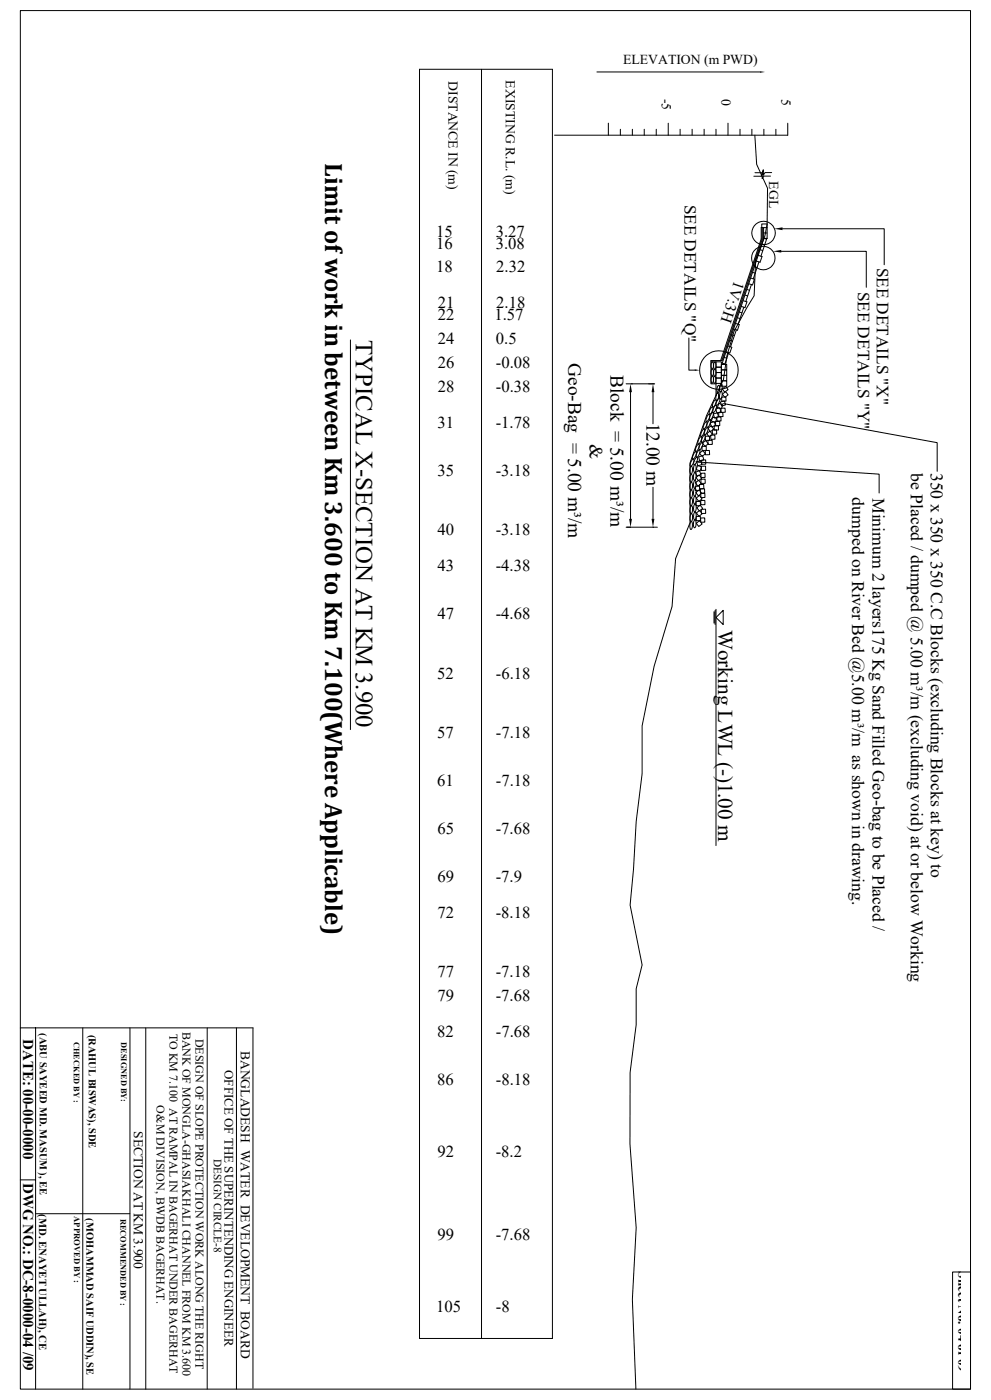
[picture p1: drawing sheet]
<svg xmlns="http://www.w3.org/2000/svg" width="297mm" height="420mm" viewBox="0 0 297 420" stroke-linecap="round" stroke-linejoin="round" font-family="sans-serif">
<g fill="none" stroke="#000" stroke-width=".3">
<path d="M6.1 3.2h284.8v413.5h-284.8zM125.7 20.8h39.9v380.7h-39.9zM144.3 20.8v380.7M178.9 21.6h48.9M182.3 37v3.6M185.9 38.8v1.8M189.5 38.8v1.8M193.1 38.8v1.8M196.7 38.8v1.8M200.3 37v3.6M203.8 38.8v1.8M207.4 38.8v1.8"/>
<path d="M211 38.8v1.8M214.6 38.8v1.8M218.2 37v3.6M221.8 38.8v1.8M225.3 38.8v1.8M228.9 38.8v1.8M232.5 38.8v1.8M236.1 37v3.6h-69.9M226.2 40.6l.6 8.7 3.2 7.2-.1 10.7-.7 3.6-2.7 7.2-.5 10.7-2.2 3.6-3.8 7.2-2.1 7.1-1.1 7.2-5 10.8-5 14.3v17.9l-4.3 10.8-1.1 14.3-5.4 18-3.6 17.9v14.3l-1.7 14.4-.8 14.3-1.1 10.7 3.6 18-1.7 7.1v10.8l-1.9 14.3v21.5l1.9 25.1-1.2 21.5 1.1 26.9M230.9 52.8h-2l-.5 .8v-1.6l-.3 .9h-2.2M231.3 51.8h-2l-.5 .8v-1.7l-.3 .9h-2.2M227.2 76.6l1.2 .4-.6 1.7-1.1-.4"/>
<path d="M227.5 78.6l-1.7 5.1M227.8 74.9l.8 .2M228.3 68.3v-1.1h1.6v4.3h-1v-3.2h1M228.4 73.2l.8 .2M228.5 68.3v3.5l-12.1 36.4h-3.3v6.9h1.5v3.6M228.9 68.3h-.8v3.4l-12.1 36.5M228.9 69.9h1M229.7 71.8l-.8-.3-12.6 37.8M229.8 71.5l-1.8 5.4M234.1 75.4h25.5v10.8M234.5 68.6h30.5v10.8M220.4 97l1.2 .4-.6 1.7-1.1-.4"/>
<path d="M220.7 99l-1.8 5.1M221 95.3l.8 .2M221.6 93.6l.8 .3M222.7 90.2l1.2 .4-.6 1.7-1.2-.4M222.9 92.2l-1.7 5.1M223.3 88.5l.8 .3M223.8 86.8l.8 .3M225 83.4l1.1 .4-.5 1.7-1.2-.4M225.2 85.3l-1.7 5.2M225.6 81.7l.8 .3M226.1 80l.8 .3M105 102v116.9"/>
<path d="M187.7 115.1h8.5M189 117.6v38.1M195.7 117.6v9.5M206.5 101.4v9.6h1.7M213.1 108.5h1.5M213.3 110.7a.59 .59 0 0 1 .6 .3 .59 .59 0 0 1-.1 .7v.4a.48 .48 0 0 1-.4 .7l-.3-.7zM213.3 108.6a.59 .59 0 0 1 .6 .3 .59 .59 0 0 1-.1 .7v.4a.48 .48 0 0 1-.4 .7l-.3-.7zM213.4 112.8a1.35 1.35 0 0 1 0 2.1l-.3-1.3zM214 112.9a.59 .59 0 0 1 .6 .4 .59 .59 0 0 1-.1 .6v.4a.43 .43 0 0 1 0 .5 .43 .43 0 0 1-.4 .1l-.3-.6zM214.1 110.8a.59 .59 0 0 1 .5 .3 .59 .59 0 0 1 0 .7v.3a.45 .45 0 0 1 0 .5 .45 .45 0 0 1-.5 .2l-.2-.7zM214.1 108.7a.59 .59 0 0 1 .5 .3 .59 .59 0 0 1 0 .6v.4a.45 .45 0 0 1 0 .5 .45 .45 0 0 1-.5 .2l-.2-.7zM214.6 108.5h1.6v1.7h-1.6z"/>
<path d="M214.6 110.2h1.6v1.6h-1.6zM214.6 111.8h1.6v1.6h-1.6zM214.6 113.4h1.6v1.6h-1.6zM215 117.9a1.2 1.2 0 0 1 .3 1.7 .43 .43 0 0 1-.1 .5 .43 .43 0 0 1-.5 .1l-.2-1.1zM215.3 115.6a1.2 1.2 0 0 1 .3 1.7l-.3 .6a.44 .44 0 0 1-.5-.2 .44 .44 0 0 1 0-.5zM215.3 119.5l.2-.1a1.12 1.12 0 0 1-.2 1.7 .39 .39 0 0 1-.2 .4 .39 .39 0 0 1-.5 0l.1-.9zM216 115.2l.1-.1a1.61 1.61 0 0 1 .1 2.2l-.1 .1a.42 .42 0 0 1-.5-.2 .42 .42 0 0 1 0-.4zM216.1 117.4a1.62 1.62 0 0 1-.3 2.4l-.2-1.2zM216.2 109.3h1.6v1.7h-1.6zM216.2 111h1.6v1.6h-1.6zM216.2 112.6h1.6v1.6h-1.6zM216.2 114.3h1.6v1.6h-1.6z"/>
<path d="M216.3 119.1h1.3v1.3h-1.3zM216.5 116.7l1-.8 .7 1-1 .7zM216.5 108.9l.8 .3M216.5 118.2l1-.7 .7 .9-.9 .8zM217 107.2l.8 .3M218.2 103.8l1.1 .4-.6 1.7-1.1-.4M218.4 105.7l-1.2 3.6M218.7 102.1l.8 .3M219.3 100.4l.8 .3M207.1 139.9a1.53 1.53 0 0 1 .2 2.2v.1a.65 .65 0 0 1-.6-.4 .65 .65 0 0 1 .1-.7zM207.5 137.8a.3 .3 0 0 1 .4 0 .3 .3 0 0 1 .1 .4l-.4 1-.5 .7a.43 .43 0 0 1-.4-.3 .43 .43 0 0 1 .2-.5zM208.2 135.8l.3-.3a.62 .62 0 0 1 .1 1.1l-.3 .6a.42 .42 0 0 1-.3 .4 .42 .42 0 0 1-.4-.1v-.6z"/>
<path d="M208.2 139.4a1.53 1.53 0 0 1 .2 2.2l-.2 .1a1.99 1.99 0 0 1 0-2.3zM208.5 137.5l.4-.3a1.89 1.89 0 0 1-.9 2.2l-.1-.6zM208.8 138.6l1.2-.4 .4 1.2-1.2 .3zM209 139.7l1.2 .3-.4 1.3-1.1-.4zM209.2 133.3l.1-.1a1.6 1.6 0 0 1-.9 2.2l.2-1.2zM209.3 135.3l.3-.3a.77 .77 0 0 1 0 1.3l-.2 .4a.42 .42 0 0 1-.3 .4 .42 .42 0 0 1-.4-.1v-.8zM209.4 137.1l1.2-.4 .3 1.2-1.2 .4zM209.6 135.9l1.1-.7 .7 .9-1 .8zM209.6 138.6l53.9 3.6v5.7M209.8 131.1l.3-.1a1.57 1.57 0 0 1-.5 2.1l-.3 .1a1.78 1.78 0 0 1 .5-2.1zM210.2 132.9l.2-.2a1.15 1.15 0 0 1-.2 1.7l-.4 .5a.43 .43 0 0 1-.4-.3 .43 .43 0 0 1 .1-.4zM210.2 139.9l1.3-.1v1.3h-1.3z"/>
<path d="M210.3 138h1.2v1.2l-1.2 .1zM210.4 133.9h1.3v1.2h-1.3zM210.5 132.9l1-.7 .8 .9-1 .8zM210.7 128.9l.2-.2a1.54 1.54 0 0 1-.5 2.2h-.2a1.85 1.85 0 0 1 .5-2zM210.9 130.6l.3-.1a1.89 1.89 0 0 1-.8 2.2v-1zM211.4 130.9l1.2-.1 .1 1.3h-1.2zM211.4 135.2l1.2-.1 .1 1.3h-1.3zM211.5 126.6l.2-.1a.62 .62 0 0 1 .1 1.1l-.6 .9a.32 .32 0 0 1-.4 .1 .32 .32 0 0 1-.1-.5zM211.7 128.5l.4-.3a1.89 1.89 0 0 1-.9 2.2l-.1-.6zM211.8 130.1l1-.8 .7 1-.9 .8zM212.2 128.5l.9-.8 .8 1-1 .8zM212.2 132.1h1.2l.1 1.2h-1.3z"/>
<path d="M212.4 124.3l.1-.1a1.6 1.6 0 0 1-.9 2.2v-.7zM212.4 126.3l.3-.3a.77 .77 0 0 1 0 1.3l-.1 .4a.42 .42 0 0 1-.3 .4 .42 .42 0 0 1-.5 0l.1-.9zM212.9 126.9l1.2-.4 .3 1.2-1.2 .4zM213 130.6l1.2-.1 .1 1.2-1.2 .1zM213.2 122.2l.2-.1a.77 .77 0 0 1 0 1.3l-.2 .4a.39 .39 0 0 1-.2 .4 .39 .39 0 0 1-.4-.1v-.8zM213.5 123.8l.1-.1a1.57 1.57 0 0 1-.5 2.2h-.2a1.76 1.76 0 0 1 .6-2.1zM213.5 129l1.3-.1v1.3l-1.3 .1zM213.6 125.1l1.2 .4-.4 1.2-1.2-.4zM213.8 124.2l1.2-.4 .3 1.2-1.1 .4zM214 127.8l1.3-.1v1.3h-1.2zM214.1 120.2l.3-.3a.77 .77 0 0 1 0 1.3l-.2 .4a.42 .42 0 0 1-.2 .5 .42 .42 0 0 1-.5-.1l.2-1.1zM214.2 121.8l.3-.2a.62 .62 0 0 1 .1 1l-.3 .7a.38 .38 0 0 1-.2 .4 .38 .38 0 0 1-.5-.2z"/>
<path d="M214.4 126.5l1.3-.1v1.3h-1.2zM214.5 122.7l1.2-.4 .4 1.2-1.2 .4zM214.8 125.1h1.3v1.2h-1.2zM215.4 123.8l1.2-.1 .1 1.3h-1.3zM215.5 121l1.2 .5-.5 1.1-1.2-.4zM215.9 120.6l1.2-.4 .4 1.3-1.2 .3zM216.1 122.5l1.2-.1 .1 1.3h-1.3zM217.6 121.2l63.3 11.6v8.6M187.7 158.2h9.3M195.7 146.2v9.5M207 142.4l.1-.1a1.53 1.53 0 0 1 .2 2.2l-.1 .1a1.46 1.46 0 0 1-.3-1.9zM207.1 144.7a1.58 1.58 0 0 1 .2 2.2 .41 .41 0 0 1-.5-.1 .41 .41 0 0 1 0-.5z"/>
<path d="M207.1 147a1.58 1.58 0 0 1 .2 2.2v.1a.54 .54 0 0 1-.6-.2 .54 .54 0 0 1 .1-.6zM207.1 149.4a1.53 1.53 0 0 1 .2 2.2 .65 .65 0 0 1-.6-.3 .65 .65 0 0 1 .1-.7zM207.1 156.5a1.53 1.53 0 0 1 .2 2.2l-.1 .1a1.75 1.75 0 0 1-.2-2.2zM207.1 151.8a1.53 1.53 0 0 1 .2 2.1l-.1 .2a1.99 1.99 0 0 1-.1-2.3zM207.1 154.1a1.58 1.58 0 0 1 .2 2.2v.1a.43 .43 0 0 1-.5-.1 .43 .43 0 0 1 0-.5zM208.1 144.2h.1a1.53 1.53 0 0 1 .2 2.1v.1a.65 .65 0 0 1-.6-.3 .65 .65 0 0 1 .1-.7zM208.1 146.6l.1-.1a1.79 1.79 0 0 1-.1 2.3l-.2-.6zM208.2 141.8a1.15 1.15 0 0 1 .4 1.7 .44 .44 0 0 1-.1 .4 .44 .44 0 0 1-.5 .2l-.2-1.1zM208.2 156a.52 .52 0 0 1 .4 .8v.8a.44 .44 0 0 1-.1 .5 .44 .44 0 0 1-.5 .1l-.2-1zM208.2 148.9a1.53 1.53 0 0 1 .2 2.1l-.2 .2a1.99 1.99 0 0 1 0-2.3zM208.2 151.3a1.58 1.58 0 0 1 .2 2.1v.1a.41 .41 0 0 1-.5-.1 .41 .41 0 0 1 0-.5v-.9zM208.2 153.6a1.63 1.63 0 0 1 .2 2.2v.1a.54 .54 0 0 1-.6-.2 .54 .54 0 0 1 .1-.6z"/>
<path d="M208.4 145.9l1.2-.1 .1 1.3-1.3 .1zM208.4 144.8l1-.7 .8 1-1 .7zM208.5 141.6l1.2-.4 .4 1.2-1.3 .4zM208.5 147.7l1-.7 .8 1-1 .8zM208.6 143.3l.9-.8 .8 1-1 .7zM208.6 150.5l1.3-.1v1.3h-1.2zM208.7 149.4l1-.8 .7 1-1 .8zM208.7 154.9h1.2v1.3h-1.2zM208.7 157l1-.8 .7 1-1 .7zM208.7 153.9l1-.8 .7 1-.9 .8zM208.8 152.3l1-.7 .8 .9-1 .8zM209.6 145.4l1.3-.1v1.3h-1.2z"/>
<path d="M209.9 146.7l1.3-.1v1.3l-1.3 .1zM210 155.4h1.2v1.2l-1.2 .1zM210 150.2l1.2-.1 .1 1.3h-1.2zM210 148h1.2l.1 1.2-1.2 .1zM210.1 142l1.2-.1v1.3l-1.2 .1zM210.1 143.8l1.2-.1 .1 1.3h-1.3zM210.2 152.8l1.3-.1v1.3l-1.3 .1zM214 183.5v3.4M214.3 183.1v4.3M214.6 185.3l2.1-2.2v4.3zM214.6 182.8v70.9M6.1 308.4h69.7v108.1"/>
<path d="M10.7 308.4v108.3M24.8 308.4v108.3M38.9 308.4v108.3M43.7 308.4v108.3M62.1 308.4v108.3M70.9 308.4v108.3M6.1 353.9h4.6M10.7 364.1h28.2M285.5 381.6h5.4v35.1h-5.4z"/>
<circle cx="228.8" cy="77.4" r="3.5"/>
<circle cx="228.8" cy="69.9" r="3.5"/>
<circle cx="215.4" cy="111" r="5.8"/>
</g>
<path d="M227.8 21.4l1.5 .2-1.5 .2zM231.6 75.4l2.5-.4v.8zM232 68.6l2.5-.4v.8zM189 115.1l.4 2.5h-.8zM195.7 115.1l.4 2.5h-.8zM208.2 110.8l1.5 .2-1.5 .3zM208.2 138.5l1.5-.1-.1 .5zM216.1 120.9l1.5 .1-.1 .5zM188.6 155.7h.8l-.4 2.5zM195.3 155.7h.8l-.4 2.5z" fill="#000"/>
<text font-size="7.5" x="97.4" y="48.9" transform="rotate(90 97.4 48.9)">Limit of work in between Km 3.600 to Km 7.100(Where Applicable)</text>
<text font-size="7.4" x="106.6" y="102" transform="rotate(90 106.6 102)">TYPICAL X-SECTION AT KM 3.900</text>
<text font-size="6.3" x="215.3" y="188.9" transform="rotate(90 215.3 188.9)">Working LWL (-)1.00 m</text>
<g font-size="5.8">
<text x="170.3" y="108.9" transform="rotate(90 170.3 108.9)">Geo-Bag = 5.00 m³/m</text>
<text x="183" y="112.5" transform="rotate(90 183 112.5)">Block = 5.00 m³/m</text>
<text x="193.8" y="126.8" transform="rotate(90 193.8 126.8)">12.00 m</text>
<text x="176.7" y="133.1" transform="rotate(90 176.7 133.1)">&amp;</text>
</g>
<g font-size="5.3">
<text x="273" y="141.9" transform="rotate(90 273 141.9)">be Placed / dumped @ 5.00 m³/m (excluding void) at or below Working</text>
<text x="279" y="141.8" transform="rotate(90 279 141.8)">350 x 350 x 350 C.C Blocks (excluding Blocks at key) to</text>
<text x="255.4" y="149.2" transform="rotate(90 255.4 149.2)">dumped on River Bed @5.00 m³/m as shown in drawing.</text>
<text x="261.5" y="149.3" transform="rotate(90 261.5 149.3)">Minimum 2 layers175 Kg Sand Filled Geo-bag to be Placed /</text>
</g>
<g font-size="5.2">
<text x="205.2" y="61.4" transform="rotate(90 205.2 61.4)">SEE DETAILS &quot;Q&quot;</text>
<text x="262.8" y="80.3" transform="rotate(90 262.8 80.3)">SEE DETAILS &quot;X&quot;</text>
<text x="257.1" y="87.5" transform="rotate(90 257.1 87.5)">SEE DETAILS &quot;Y&quot;</text>
</g>
<g font-size="5">
<text x="130.7" y="71">15</text>
<text x="148.6" y="71">3.27</text>
<text x="130.7" y="74.6">16</text>
<text x="148.6" y="74.6">3.08</text>
<text x="130.7" y="81.7">18</text>
<text x="148.7" y="81.7">2.32</text>
<text x="131.2" y="92.5">21</text>
<text x="148.7" y="92.5">2.18</text>
<text x="131.2" y="96.1">22</text>
<text x="148.2" y="96.1">1.57</text>
<text x="131.2" y="103.3">24</text>
<text x="148.6" y="103.3">0.5</text>
<text x="131.2" y="110.4">26</text>
<text x="148.6" y="110.4">-0.08</text>
<text x="131.2" y="117.6">28</text>
<text x="148.6" y="117.6">-0.38</text>
<text x="131.1" y="128.4">31</text>
<text x="148.6" y="128.4">-1.78</text>
<text x="131.1" y="142.7">35</text>
<text x="148.6" y="142.7">-3.18</text>
<text x="131.1" y="160.6">40</text>
<text x="148.6" y="160.6">-3.18</text>
<text x="131.1" y="171.4">43</text>
<text x="148.6" y="171.4">-4.38</text>
<text x="131.1" y="185.7">47</text>
<text x="148.6" y="185.7">-4.68</text>
<text x="131" y="203.6">52</text>
<text x="148.6" y="203.6">-6.18</text>
<text x="131" y="221.5">57</text>
<text x="148.6" y="221.5">-7.18</text>
<text x="131" y="235.9">61</text>
<text x="148.6" y="235.9">-7.18</text>
<text x="131.1" y="250.2">65</text>
<text x="148.6" y="250.2">-7.68</text>
<text x="131.1" y="264.5">69</text>
<text x="148.6" y="264.5">-7.9</text>
<text x="131.1" y="275.3">72</text>
<text x="148.6" y="275.3">-8.18</text>
<text x="131.1" y="293.2">77</text>
<text x="148.6" y="293.2">-7.18</text>
<text x="131.1" y="300.4">79</text>
<text x="148.6" y="300.4">-7.68</text>
<text x="131" y="311.1">82</text>
<text x="148.6" y="311.1">-7.68</text>
<text x="131" y="325.5">86</text>
<text x="148.6" y="325.5">-8.18</text>
<text x="131.1" y="347">92</text>
<text x="148.6" y="347">-8.2</text>
<text x="131.1" y="372.1">99</text>
<text x="148.6" y="372.1">-7.68</text>
<text x="130.7" y="393.6">105</text>
<text x="148.6" y="393.6">-8</text>
</g>
<text font-size="4.7" x="220.1" y="83.9" transform="rotate(108 220.1 83.9)">1V:3H</text>
<g font-size="4.5">
<text x="7" y="311.8" transform="rotate(90 7 311.8)">DATE: 00-00-0000</text>
<text x="7" y="354.9" transform="rotate(90 7 354.9)">DWG NO.: DC-8-0000-04 /09</text>
</g>
<g font-size="4.1">
<text x="186.7" y="19.1">ELEVATION (m PWD)</text>
<text x="134.4" y="24.3" transform="rotate(90 134.4 24.3)">DISTANCE IN (m)</text>
<text x="151.6" y="24.1" transform="rotate(90 151.6 24.1)">EXISTING R.L. (m)</text>
<text x="198.4" y="29.6" transform="rotate(90 198.4 29.6)">-5</text>
<text x="216.3" y="29.6" transform="rotate(90 216.3 29.6)">0</text>
<text x="234.2" y="29.6" transform="rotate(90 234.2 29.6)">5</text>
<text x="230.5" y="54.4" transform="rotate(90 230.5 54.4)">EGL</text>
<text x="72.1" y="315.3" transform="rotate(90 72.1 315.3)">BANGLADESH WATER DEVELOPMENT BOARD</text>
<text x="40.1" y="339.4" transform="rotate(90 40.1 339.4)">SECTION AT KM 3.900</text>
</g>
<g font-size="3.9">
<text x="67.3" y="321" transform="rotate(90 67.3 321)">OFFICE OF THE SUPERINTENDING ENGINEER</text>
<text x="287.3" y="381.4" transform="rotate(90 287.3 381.4)">Sheet No. 04 of 09</text>
</g>
<g font-size="3.6">
<text x="50.8" y="310.1" transform="rotate(90 50.8 310.1)">TO KM 7.100 AT RAMPAL IN BAGERHAT UNDER BAGERHAT</text>
<text x="54.7" y="309.5" transform="rotate(90 54.7 309.5)">BANK OF MONGLA-GHASIAKHALI CHANNEL FROM KM 3.600</text>
<text x="58.6" y="311.6" transform="rotate(90 58.6 311.6)">DESIGN OF SLOPE PROTECTION WORK ALONG THE RIGHT</text>
<text x="46.9" y="331.6" transform="rotate(90 46.9 331.6)">O&amp;M DIVISION, BWDB BAGERHAT.</text>
</g>
<text font-size="3.4" x="64.1" y="347.6" transform="rotate(90 64.1 347.6)">DESIGN CIRCLE-8</text>
<text font-size="3.2" x="11.8" y="364.3" transform="rotate(90 11.8 364.3)">(MD. ENAYET ULLAH), CE</text>
<g font-size="3.1">
<text x="11.9" y="310" transform="rotate(90 11.9 310)">(ABU SAYEED MD. MASUM ), EE</text>
<text x="26.6" y="310.4" transform="rotate(90 26.6 310.4)">(RAHUL BISWAS), SDE</text>
<text x="25.9" y="365.5" transform="rotate(90 25.9 365.5)">(MOHAMMAD SAIF UDDIN), SE</text>
</g>
<text font-size="2.6" x="22.3" y="364.8" transform="rotate(90 22.3 364.8)">APPROVED BY :</text>
<g font-size="2.5">
<text x="22.1" y="312.6" transform="rotate(90 22.1 312.6)">CHECKED BY :</text>
<text x="36.3" y="312.6" transform="rotate(90 36.3 312.6)">DESIGNED BY:</text>
<text x="36.1" y="365.6" transform="rotate(90 36.1 365.6)">RECOMMENDED BY :</text>
</g>
</svg>
